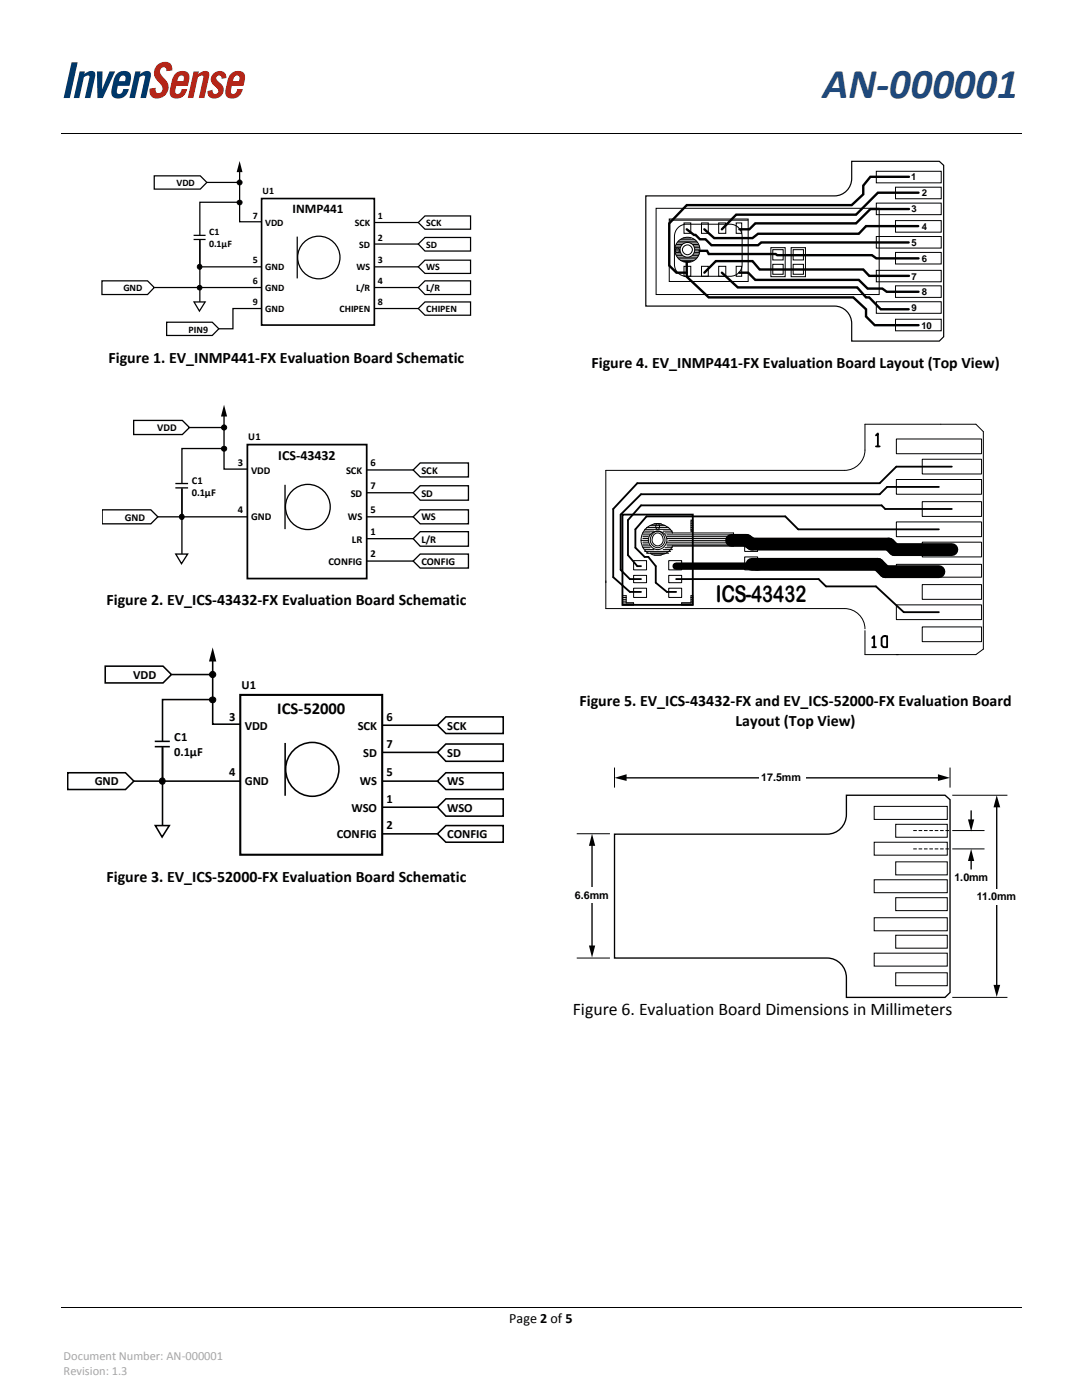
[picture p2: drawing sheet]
<svg xmlns="http://www.w3.org/2000/svg" width="216mm" height="279mm" viewBox="0 0 216 279" stroke-linecap="round" stroke-linejoin="round" font-family="sans-serif">
<path d="M12.2 26.6h191.5M12.2 260.9h191.5" fill="none" stroke="#000" stroke-width=".2"/>
<g fill="#003768">
<path d="M14.3 12.4h1.2l-1.6 7.2h-1.2z"/>
<path d="M15.9 14.3h1l-.1 .5 .4-.3a1.15 1.15 0 0 1 1.8 .1v.7l-1 4.3h-1.1l.9-4.4a.7 .7 0 0 0-1.1 .2l-.9 4.2h-1.1z"/>
<path d="M19.3 14.3h1.2l-.1 3.5 1.5-3.5h1.1l-2.5 5.3h-1.1z"/>
<path d="M27 14.3h1l-.1 .5 .4-.3a1.15 1.15 0 0 1 1.8 .1v.7l-1 4.3h-1.1l.9-4.4a.7 .7 0 0 0-1.1 .2l-.9 4.2h-1.1z"/>
<path d="M24.1 15.3l-.4 .9h1.2a.74 .74 0 0 0-.3-1.1zM23.3 14.7a1.87 1.87 0 0 1 2.7 0 3.4 3.4 0 0 1-.1 2.4h-2.4l-.1 1.5a.77 .77 0 0 0 .9 0 .77 .77 0 0 0 .3-.8h1.1a2 2 0 0 1-1.2 1.7 2 2 0 0 1-2.1-.4 6 6 0 0 1 .9-4.4z"/>
</g>
<g fill="#b32316">
<path d="M31.2 13.2a2.06 2.06 0 0 1 2.9-.4l.2 .4 .1 .9-1.2 .1v-.4a.64 .64 0 0 0-.8-.4 .64 .64 0 0 0-.5 .7 1.98 1.98 0 0 0 .9 1.6 2.23 2.23 0 0 1 .5 3 2.23 2.23 0 0 1-2.9 .7 1.7 1.7 0 0 1-.5-1.7l1.2-.2v.8a.74 .74 0 0 0 .8 .2 .74 .74 0 0 0 .5-.6 1.9 1.9 0 0 0-.9-1.6 2.2 2.2 0 0 1-.3-3.1z"/>
<path d="M38.6 14.3h1.1l-.1 .5 .3-.3a1.15 1.15 0 0 1 1.8 .1v.7l-.9 4.3h-1.1l.9-4.4a.7 .7 0 0 0-1.1 .2l-.9 4.2h-1.1z"/>
<path d="M42.6 14.7a1.44 1.44 0 0 1 1.6-.5 1.44 1.44 0 0 1 1 1.4l-1 .1a.54 .54 0 0 0-.4-.6 .54 .54 0 0 0-.7 .4 1.9 1.9 0 0 0 1 1.3 1.74 1.74 0 0 1-.1 2.4 1.74 1.74 0 0 1-2.4-.1l-.2-.9 1-.3a.6 .6 0 0 0 .4 .8 .6 .6 0 0 0 .8-.4 1.8 1.8 0 0 0-1-1.3 1.46 1.46 0 0 1 0-2.3z"/>
<path d="M35.7 15.3l-.3 .9h1.2a.74 .74 0 0 0-.4-1.1zM35 14.7a1.87 1.87 0 0 1 2.6 0 3.4 3.4 0 0 1-.1 2.4h-2.3l-.2 1.5a.77 .77 0 0 0 .9 0 .77 .77 0 0 0 .3-.8h1.2a2 2 0 0 1-1.3 1.7 2 2 0 0 1-2.1-.4 6 6 0 0 1 1-4.4z"/>
<path d="M46.8 15.3l-.3 .9h1.2a.74 .74 0 0 0-.4-1.1zM46.1 14.7a1.87 1.87 0 0 1 2.6 0 3.4 3.4 0 0 1-.1 2.4h-2.3l-.2 1.5a.77 .77 0 0 0 .9 0 .77 .77 0 0 0 .4-.8h1.1a2 2 0 0 1-1.3 1.7 2 2 0 0 1-2.1-.4 6 6 0 0 1 1-4.4z"/>
</g>
<path d="M52.2 39.6h22.5v25.3h-22.5z" fill="#fff" stroke="#000" stroke-width=".33"/>
<g fill="none" stroke="#000" stroke-width=".25">
<path d="M59.3 47.2v8.4"/>
<circle cx="63.6" cy="51.4" r="4.2"/>
</g>
<path d="M39.9 47.8v12.4z" fill="#fff"/>
<path d="M39.9 47.8v12.4" fill="none" stroke="#010101" stroke-width=".25"/>
<path d="M38.7 60.3h2.2l-1.1 1.8z" fill-rule="evenodd" fill="#fff" stroke="#010101" stroke-width=".25"/>
<path d="M39.9 47v.9" fill="none" stroke="#fff" stroke-width=".33"/>
<g fill="none" stroke="#010101" stroke-width=".25">
<path d="M30.8 35.1h9.2l1.3 1.3-1.3 1.3h-9.2zM41.3 36.4h6.5M47.8 33.8v10.5h4.4M20.3 56h9.1l1.4 1.4-1.4 1.4h-9.1zM30.8 57.4h21.4M38.6 47.8h2.4M38.6 47h2.4M39.9 47.9v5.4h12.3M47.8 40.4h-7.9v6.6M74.7 57.4h8.8M74.7 44.4h8.8M74.7 48.7h8.8"/>
<path d="M74.7 53.3h8.8M83.5 48.7l1.3-1.3h9.1v2.7h-9.1zM83.5 44.4l1.3-1.3h9.1v2.6h-9.1zM84.8 56h9.1v2.8h-9.1l-1.3-1.4zM84.8 51.9h9.1v2.7h-9.1l-1.3-1.3zM33.3 64.3h9.1l1.3 1.3-1.3 1.4h-9.1zM52.2 61.6h-5.7v4h-2.8M74.7 61.6h8.8M83.5 61.6l1.3-1.3h9.1v2.6h-9.1z"/>
</g>
<g fill="#010101" stroke="#010101" stroke-width=".2">
<circle cx="39.8" cy="53.2" r=".47"/>
<circle cx="39.8" cy="57.4" r=".46"/>
<circle cx="47.8" cy="40.4" r=".48"/>
<circle cx="47.8" cy="36.4" r=".49"/>
</g>
<path d="M47.8 32.1l.6 2.3h-1.2z" fill="#010101"/>
<path d="M49.4 88.7h23.8v26.8h-23.8z" fill="#fff"/>
<path d="M49.4 88.7h23.8v26.8h-23.8z" fill="none" stroke="#000" stroke-width=".35"/>
<g fill="none" stroke="#000" stroke-width=".26">
<path d="M56.9 96.8v8.8"/>
<circle cx="61.4" cy="101.2" r="4.5"/>
</g>
<path d="M36.3 97.4v13.1z" fill="#fff"/>
<path d="M36.3 97.4v13.1" fill="none" stroke="#010101" stroke-width=".26"/>
<path d="M35.1 110.6h2.3l-1.2 1.9z" fill-rule="evenodd" fill="#fff" stroke="#010101" stroke-width=".26"/>
<path d="M36.3 96.5v1" fill="none" stroke="#fff" stroke-width=".35"/>
<g fill="none" stroke="#010101" stroke-width=".26">
<path d="M26.7 83.9h9.7l1.4 1.4-1.4 1.4h-9.7zM35 97.4h2.5M35 96.5h2.5M36.3 97.5v5.6h13.1M37.8 85.3h6.9M44.7 82.5v11.1h4.7M44.7 89.5h-8.4v7M73.2 93.8h9.2M73.2 98.3h9.2M83.8 96.9h9.7v2.9h-9.7l-1.4-1.5zM83.8 92.4h9.7v2.8h-9.7l-1.4-1.4zM20.4 101.7h9.7l1.4 1.4-1.4 1.4h-9.7z"/>
<path d="M31.5 103.1h4.8M73.2 103.1h9.2M73.2 107.5h9.2M73.2 112h9.2M83.8 110.6h9.7v2.8h-9.7l-1.4-1.4zM83.8 106.1h9.7v2.9h-9.7l-1.4-1.5zM83.8 101.7h9.7v2.8h-9.7l-1.4-1.4z"/>
</g>
<g fill="#010101" stroke="#010101" stroke-width=".2">
<circle cx="36.2" cy="103.1" r=".5"/>
<circle cx="44.7" cy="89.6" r=".51"/>
<circle cx="44.7" cy="85.3" r=".51"/>
</g>
<path d="M44.7 80.8l.6 2.3h-1.2z" fill="#010101"/>
<path d="M47.9 138.7h28.4v31.9h-28.4z" fill="#fff"/>
<path d="M47.9 138.7h28.4v31.9h-28.4z" fill="none" stroke="#000" stroke-width=".42"/>
<g fill="none" stroke="#000" stroke-width=".31">
<path d="M56.9 148.3v10.5"/>
<circle cx="62.3" cy="153.5" r="5.3"/>
</g>
<path d="M32.4 149v15.7z" fill="#fff"/>
<path d="M32.4 149v15.7" fill="none" stroke="#010101" stroke-width=".31"/>
<path d="M31 164.8h2.8l-1.5 2.2z" fill-rule="evenodd" fill="#fff" stroke="#010101" stroke-width=".31"/>
<path d="M32.4 148v1.1" fill="none" stroke="#fff" stroke-width=".42"/>
<g fill="none" stroke="#010101" stroke-width=".31">
<path d="M21 132.9h11.5l1.7 1.7-1.7 1.7h-11.5zM34.2 134.6h8.2M42.4 131.3v13.2h5.5M42.4 139.6h-10v8.4M13.5 154.2h11.5l1.7 1.7-1.7 1.7h-11.5zM26.7 155.9h5.7M30.9 149h3M30.9 148h3M32.4 149.1v6.8h15.5M76.3 155.9h11M76.3 144.7h11M76.3 150.2h11"/>
<path d="M89 159.4h11.4v3.5h-11.4l-1.7-1.8zM89 154.2h11.4v3.4h-11.4l-1.7-1.7zM89 148.5h11.4v3.4h-11.4l-1.7-1.7zM89 143.1h11.4v3.3h-11.4l-1.7-1.7zM76.3 161.1h11M76.3 166.4h11M87.3 166.4l1.7-1.6h11.4v3.3h-11.4z"/>
</g>
<g fill="#010101" stroke="#010101" stroke-width=".21">
<circle cx="32.4" cy="155.9" r=".59"/>
<circle cx="42.4" cy="139.7" r=".61"/>
<circle cx="42.4" cy="134.6" r=".62"/>
</g>
<path d="M42.4 129.2l.8 2.8h-1.5z" fill="#010101"/>
<path d="M128.9 39.1h36.9a3.6 3.6 0 0 0 4.1-3.5v-3.4h17.5l.9 .8v34.2l-.9 .9h-17.5v-1.5a7 7 0 0 0-.5-4 3.4 3.4 0 0 0-2.9-1.5h-37.6z" fill="#fff" stroke="#000" stroke-width=".24"/>
<g fill="none" stroke="#000" stroke-width=".2">
<path d="M133.5 43.9h15.8M133.5 43.7h15.8v12.5h-15.8zM134.6 49.7h5M134.6 50.1h5M134.7 49.4h5M134.7 50.7h4.9M134.8 49.1h4.9M134.8 50.4h4.8M134.9 48.8h4.5M134.9 51h4.5M135.1 48.5h4.1M135.1 51.3h4.1"/>
<path d="M135.3 48.2h3.7M135.4 51.6h3.5M135.5 45.3l.9-.5 .6-.1h6.1a8.6 8.6 0 0 1 3.7 .3 2.44 2.44 0 0 1 1.3 2.2v5.5a2.35 2.35 0 0 1-2.4 2.4h-6.1a9.2 9.2 0 0 1-3.7-.2 2.34 2.34 0 0 1-1.3-2.2v-3.2a6.5 6.5 0 0 1 .5-3.8zM135.7 47.8h3M135.7 52h2.9M136.2 47.5h1.7M136.3 52.2h1.6M136.5 44.5h1.3v2.1h-1.3zM136.5 53.1h1.3v2h-1.3zM140 44.5h1.3v2.1h-1.3zM140 53.1h1.3v2h-1.3zM143.4 44.5h1.4v2.1h-1.4z"/>
<path d="M143.4 53.1h1.4v2h-1.4zM146.9 44.5h1.1v2.1h-1.1zM146.9 53.1h1.1v2h-1.1z"/>
<circle cx="135.2" cy="49.9" r=".45"/>
<circle cx="137.2" cy="49.9" r="2.5"/>
</g>
<g fill="#fff" stroke="#000" stroke-width=".2">
<circle cx="137.2" cy="49.9" r="1.47"/>
<circle cx="137.2" cy="49.9" r=".98"/>
</g>
<g fill="none" stroke="#000" stroke-width=".2">
<path d="M174.9 34.2h12.9v2.3h-12.9zM178.7 37.4h9.1v2.3h-9.1zM130.9 41.6h44.5v17.2h-44.5zM153.8 49.4h2.9v5.8h-2.9zM154.2 49.8h2.1v2.1h-2.1zM154.2 52.7h2.1v2h-2.1zM157.9 49.4h2.8v5.8h-2.8zM158.3 49.8h2v2.1h-2zM158.3 52.7h2v2h-2zM174.9 40.5h12.9v2.3h-12.9zM174.9 47.2h12.9v2.3h-12.9zM174.9 54h12.9v2.2h-12.9z"/>
<path d="M178.7 44h9.1v2.3h-9.1zM178.7 50.4h9.1v2.3h-9.1zM178.7 57h9.1v2.4h-9.1zM174.9 60.2h12.9v2.3h-12.9zM178.7 63.7h9.1v2.3h-9.1zM178.9 95.7h17v2.9h-17zM178.9 87.6h17v3h-17zM184 91.7h11.9v2.9h-11.9zM124.2 120h.7M124.2 119.6h.7M124.2 119.2h.7M126.4 111.9h2.6v1.8h-2.6z"/>
<path d="M126.4 114.8h2.6v1.5h-2.6zM126.4 117.4h2.6v1.8h-2.6zM127.9 107.8h1.5M128.3 107.5h1.1M128.3 107.1h1.1M128.3 106.7h1.5M128.3 106.4h1.5M128.3 109.3h1.5M128.3 108.9h1.5M128.3 108.6h1.1M128.3 108.2h1.1M128.6 110h5.2"/>
<path d="M128.6 109.7h1.9M128.6 106h1.9M128.6 105.6h5.2M129 110.4h4.4M129 105.3h4.4M129.8 110.4h.1M129.8 104.9h2.9M130.2 106.5a1.37 1.37 0 0 1 1.5-.4 1.37 1.37 0 0 1 .9 1.2 1.52 1.52 0 0 1-1.7 2 1.52 1.52 0 0 1-.9-2.4zM130.5 110.8h1.5M130.5 104.5h1.5M130.5 106.7a1.17 1.17 0 0 1 1.5 0 1.17 1.17 0 0 1 .3 1.4 1.16 1.16 0 0 1-1.7 .7 1.16 1.16 0 0 1-.3-1.8zM131 104.6l.2-.1a.6 .6 0 0 1 .4 .6 .6 .6 0 0 1-.4 .5 .7 .7 0 0 1-.2-1z"/>
<path d="M132.3 109.7h1.9M132.3 106h1.9M132.7 106.4h13.7v2.5h-13.3M132.7 109.3h1.5M133.1 107.5h13.3M133.1 107.1h13.3M133.1 106.7h13.3M133.1 108.6h13.3M133.1 108.2h13.3M133.4 107.8h13M133.4 117.4h2.6v1.8h-2.6zM133.4 114.8h2.6v1.5h-2.6z"/>
<path d="M133.4 111.9h2.6v1.8h-2.6zM134.2 106.4a3.3 3.3 0 0 0-5.1-1.2 3.3 3.3 0 0 0 .3 5.2M134.2 108.9a3.2 3.2 0 0 1-4.4 1.5M137.9 103.8h.3v2.2h-.3zM137.9 106h.3M137.9 105.6h.3M137.9 105.3h.3M137.9 104.9h.3M137.9 104.5h.3M137.9 120h.3M137.9 119.6h.3M137.9 119.2h.3"/>
<path d="M137.9 104.2h.3M148.6 111.1h2.6v2.6h-2.6zM148.6 107.5h2.6v2.5h-2.6zM178.9 112.6h17v2.6h-17zM178.9 104.2h17v2.9h-17zM184 116.7h11.9v2.9h-11.9zM184 108.2h11.9v2.9h-11.9zM184 100.1h11.9v3h-11.9zM124.9 120.3v-1.4h-.7v1.8h2.2v-.4h-2.2M137.9 120.3v-1.4h.3v1.8h-2.2v-.4h2.2M172.6 125.5a4.1 4.1 0 0 0-4.1-4h-47.6v-27.6h47.6a4.1 4.1 0 0 0 4.1-4.1v-5.1h22.1l1.5 1.4v43.4l-1.5 1.1h-22.1v-4.7M178.9 120.7h17v3h-17z"/>
<path d="M184 125.1h11.9v3h-11.9z"/>
<circle cx="131.2" cy="107.8" r="1.85"/>
</g>
<path d="M181.4 35.3h-7.7l-1.4 1.7v1.8l-2.4 2.1h-32.9l-3.5 3.7v8.4l1.5 1.4h2M183.3 38.5h-8.1l-4.4 4.3h-23.9l-2.9 3M137 52.4v2.8l4.4 4.2h28.9l2.5 2.3v1.5l1.7 1.7h8.8M137 45.8l1.5 1.1h.3l.9 .9h1.1l1.2 1.1h9.3l.6-.5h29.4M139.6 50.1h1.5l.3 .6h13.4l.3 .2h18.9l.9 .7h8.4M140.5 54.4l2.3-2.3h7.4l1.4 1.7h20.7l1.1 1.3h8M144 54.4l3.2 3h23.8l1.8 2h.6l2.3 2.3h5.6M147.5 54.4h1.8l1.4 1.5h20.7l1.7 1.7h3l.8 .6h6.4M181.4 41.7h-7.7l-2.9 2.9h-20.1l-1.2 1.2h-2M183.2 45.1h-10.4l-1.4 1.6h-20.1l-1.1 .8h-7.7l-2-1.7" fill="none" stroke="#000" stroke-width=".48"/>
<path d="M174.8 86.9l.4-.4v2.6M174.8 89.1h.7M187.3 97.2h-10.3l-1.5 1.4h-47.6l-4.1 4.1v11l1.9 1.9h2.2M189.9 93.1h-11l-3.4 3.3h-48.3l-4.8 5.2v13.6l3.3 2.9h2.2M124.2 102.7h14v18h-14zM134.9 115.6h28.4l1.5 1.4h10l5.5 5.2h7M187.3 105.6h-28l-2.6-2.5h-27.7l-2.2 2.5v3.7l1.8 1.8h.8l1.4 1.9v3.3l2.3 1.8h1.8M189.9 101.6h-13.3l-.7-.7h-48l-2.6 2.9v7l1.9 2.2h.7M174 127.3l.4-.3v2.2M174 129.2h.8M176.3 127h.7v2.2h-.7l-.4-.4v-1.5z" fill="none" stroke="#000" stroke-width=".37"/>
<path d="M151.2 112.6l-.4 .4h-15.9" fill="none" stroke="#000" stroke-width="1.5"/>
<path d="M146 107.8h2.9l1.1 .8h27.4l1.1 1.1h11.4M150 112.6h25.2l1.4 1.5h10.7" fill="none" stroke="#000" stroke-width="2.6"/>
<path d="M122.6 166.5h41.8a4 4 0 0 0 4.5-4v-3.8h19.7l1 .9v38.5l-1 1h-19.7v-1.7a8 8 0 0 0-.7-4.5 3.8 3.8 0 0 0-3.2-1.7h-42.4z" fill="#fff" stroke="#000" stroke-width=".27"/>
<g fill="none" stroke="#000" stroke-width=".2">
<path d="M122.6 153.2v4M189.6 153.2v4M190 158.7h11M115.1 166.4h6.6M174.4 160.9h14.6v2.6h-14.6zM174.4 168.1h14.6v2.6h-14.6zM174.4 175.6h14.6v2.6h-14.6zM178.7 164.5h10.3v2.6h-10.3zM178.7 172h10.3v2.6h-10.3zM178.7 179.2h10.3v2.5h-10.3zM190 165.8h6.4M190 169.4h6.4"/>
<path d="M115.1 191.2h6.6M174.4 183.2h14.6v2.6h-14.6zM174.4 190.2h14.6v2.6h-14.6zM178.7 186.6h10.3v2.6h-10.3zM178.7 194.1h10.3v2.6h-10.3zM190 199.1h11"/>
</g>
<path d="M182.2 165.8h7.4M182.2 169.4h7.4" fill="none" stroke="#000" stroke-width=".2" stroke-dasharray=".7 .4" stroke-linecap="butt"/>
<path d="M122.6 155.2l2.4-.7v1.4z" fill="#010101"/>
<path d="M124.4 155.2h63.1" fill="none" stroke="#010101" stroke-width=".27"/>
<path d="M187.2 154.5l2.4 .7-2.4 .7z" fill="#010101"/>
<path d="M193.8 171.4v2.1" fill="none" stroke="#010101" stroke-width=".27"/>
<g fill="#010101">
<path d="M193.8 169.4l.6 2.4h-1.3z"/>
<path d="M198.9 158.7l.7 2.4h-1.4z"/>
</g>
<path d="M198.9 160.9v36.1" fill="none" stroke="#010101" stroke-width=".27"/>
<path d="M198.2 196.6h1.4l-.7 2.4z" fill="#010101"/>
<path d="M193.8 161.7v2.2" fill="none" stroke="#010101" stroke-width=".27"/>
<g fill="#010101">
<path d="M193.1 163.5h1.3l-.6 2.4z"/>
<path d="M118.1 166.4l.7 2.4h-1.3z"/>
</g>
<path d="M118.1 168.1v21" fill="none" stroke="#010101" stroke-width=".27"/>
<path d="M117.5 188.7h1.3l-.7 2.4z" fill="#010101"/>
<g fill="#fff">
<path d="M194.6 177.5h8.6v3.1h-8.6z"/>
<path d="M114.4 177.1h7.4v3h-7.4z"/>
<path d="M151.4 153.7h9.3v3h-9.3z"/>
</g>
<text font-size="8.5" fill="#1f497c" x="164.2" y="19.6">AN‐000001</text>
<text font-size="4.6" x="142.9" y="120.1">ICS-43432</text>
<text font-size="3.5" x="114.3" y="202.6">Figure 6. Evaluation Board Dimensions in Millimeters</text>
<text font-size="3.3" x="55.3" y="142.4">ICS‐52000</text>
<g font-size="3.2">
<text x="21.7" y="72.3">Figure 1. EV_INMP441‐FX Evaluation Board Schematic</text>
<text x="118" y="73.4">Figure 4. EV_INMP441‐FX Evaluation Board Layout (Top View)</text>
<text x="21.3" y="120.8">Figure 2. EV_ICS‐43432‐FX Evaluation Board Schematic</text>
<text x="115.6" y="141">Figure 5. EV_ICS‐43432‐FX and EV_ICS‐52000‐FX Evaluation Board</text>
<text x="146.8" y="144.8">Layout (Top View)</text>
<text x="21.3" y="176">Figure 3. EV_ICS‐52000‐FX Evaluation Board Schematic</text>
</g>
<g font-size="2.8">
<text x="55.5" y="91.9">ICS‐43432</text>
<text x="101.6" y="264">Page 2 of 5</text>
</g>
<text font-size="2.6" x="58.4" y="42.6">INMP441</text>
<g font-size="2.5">
<text x="26.6" y="135.5">VDD</text>
<text x="48.2" y="137.6">U1</text>
<text x="45.7" y="143.9">3</text>
<text x="77.2" y="143.9">6</text>
<text x="34.8" y="148">C1</text>
<text x="48.9" y="145.7">VDD</text>
<text x="71.4" y="145.7">SCK</text>
<text x="77.2" y="149.3">7</text>
<text x="89.3" y="145.7">SCK</text>
<text x="34.8" y="151">0.1µF</text>
<text x="45.7" y="154.9">4</text>
<text x="72.5" y="151.1">SD</text>
<text x="77.2" y="154.9">5</text>
<text x="89.3" y="151.1">SD</text>
<text x="18.9" y="156.8">GND</text>
<text x="48.9" y="156.7">GND</text>
<text x="71.8" y="156.7">WS</text>
<text x="77.2" y="160.2">1</text>
<text x="89.3" y="156.7">WS</text>
<text x="67.2" y="167.3">CONFIG</text>
<text x="70.1" y="162">WSO</text>
<text x="77.2" y="165.5">2</text>
<text x="89.3" y="167.3">CONFIG</text>
<text x="89.3" y="162">WSO</text>
</g>
<g font-size="2.5" fill="#a6a6a6">
<text x="12.7" y="274.4">Revision: 1.3</text>
<text x="12.7" y="271.4">Document Number: AN‐000001</text>
</g>
<g font-size="2.1">
<text x="31.4" y="86.1">VDD</text>
<text x="49.6" y="87.8">U1</text>
<text x="47.5" y="93.1">3</text>
<text x="50.1" y="94.6">VDD</text>
<text x="69.1" y="94.6">SCK</text>
<text x="73.9" y="93.1">6</text>
<text x="84.1" y="94.6">SCK</text>
<text x="38.3" y="96.5">C1</text>
<text x="38.3" y="99">0.1µF</text>
<text x="70" y="99.2">SD</text>
<text x="73.9" y="97.6">7</text>
<text x="84.1" y="99.2">SD</text>
<text x="24.9" y="103.9">GND</text>
<text x="47.5" y="102.4">4</text>
<text x="50.1" y="103.9">GND</text>
<text x="69.4" y="103.9">WS</text>
<text x="73.9" y="106.8">1</text>
<text x="73.9" y="102.4">5</text>
<text x="84.1" y="103.9">WS</text>
<text x="65.6" y="112.7">CONFIG</text>
<text x="70.2" y="108.3">LR</text>
<text x="73.9" y="111.2">2</text>
<text x="84.1" y="112.7">CONFIG</text>
<text x="84.1" y="108.3">L/R</text>
<text x="151.9" y="155.9">17.5mm</text>
<text x="114.7" y="179.4">6.6mm</text>
<text x="190.4" y="175.8">1.0mm</text>
<text x="194.9" y="179.7">11.0mm</text>
</g>
<g font-size="2">
<text x="35.2" y="37.1">VDD</text>
<text x="52.4" y="38.8">U1</text>
<text x="41.7" y="47">C1</text>
<text x="50.4" y="43.7">7</text>
<text x="52.9" y="45.1">VDD</text>
<text x="70.8" y="45.1">SCK</text>
<text x="75.4" y="43.7">1</text>
<text x="85" y="45.1">SCK</text>
<text x="41.7" y="49.4">0.1µF</text>
<text x="50.4" y="52.5">5</text>
<text x="52.9" y="53.9">GND</text>
<text x="71.2" y="53.9">WS</text>
<text x="71.7" y="49.5">SD</text>
<text x="75.4" y="52.5">3</text>
<text x="75.4" y="48">2</text>
<text x="85" y="53.9">WS</text>
<text x="85" y="49.5">SD</text>
<text x="24.6" y="58.1">GND</text>
<text x="50.4" y="56.7">6</text>
<text x="52.9" y="58.1">GND</text>
<text x="71.1" y="58.1">L/R</text>
<text x="75.4" y="56.7">4</text>
<text x="85" y="58.1">L/R</text>
<text x="50.4" y="60.9">9</text>
<text x="52.9" y="62.3">GND</text>
<text x="67.7" y="62.3">CHIPEN</text>
<text x="75.4" y="60.9">8</text>
<text x="85" y="62.3">CHIPEN</text>
<text x="37.6" y="66.4">PIN9</text>
</g>
<g font-size="1.9">
<text x="181.8" y="35.9">1</text>
<text x="183.9" y="39.1">2</text>
<text x="181.9" y="42.3">3</text>
<text x="183.9" y="45.8">4</text>
<text x="181.9" y="49">5</text>
<text x="183.9" y="52.3">6</text>
<text x="181.9" y="55.8">7</text>
<text x="183.9" y="58.8">8</text>
<text x="181.9" y="62.1">9</text>
<text x="183.9" y="65.6">10</text>
</g>
</svg>
